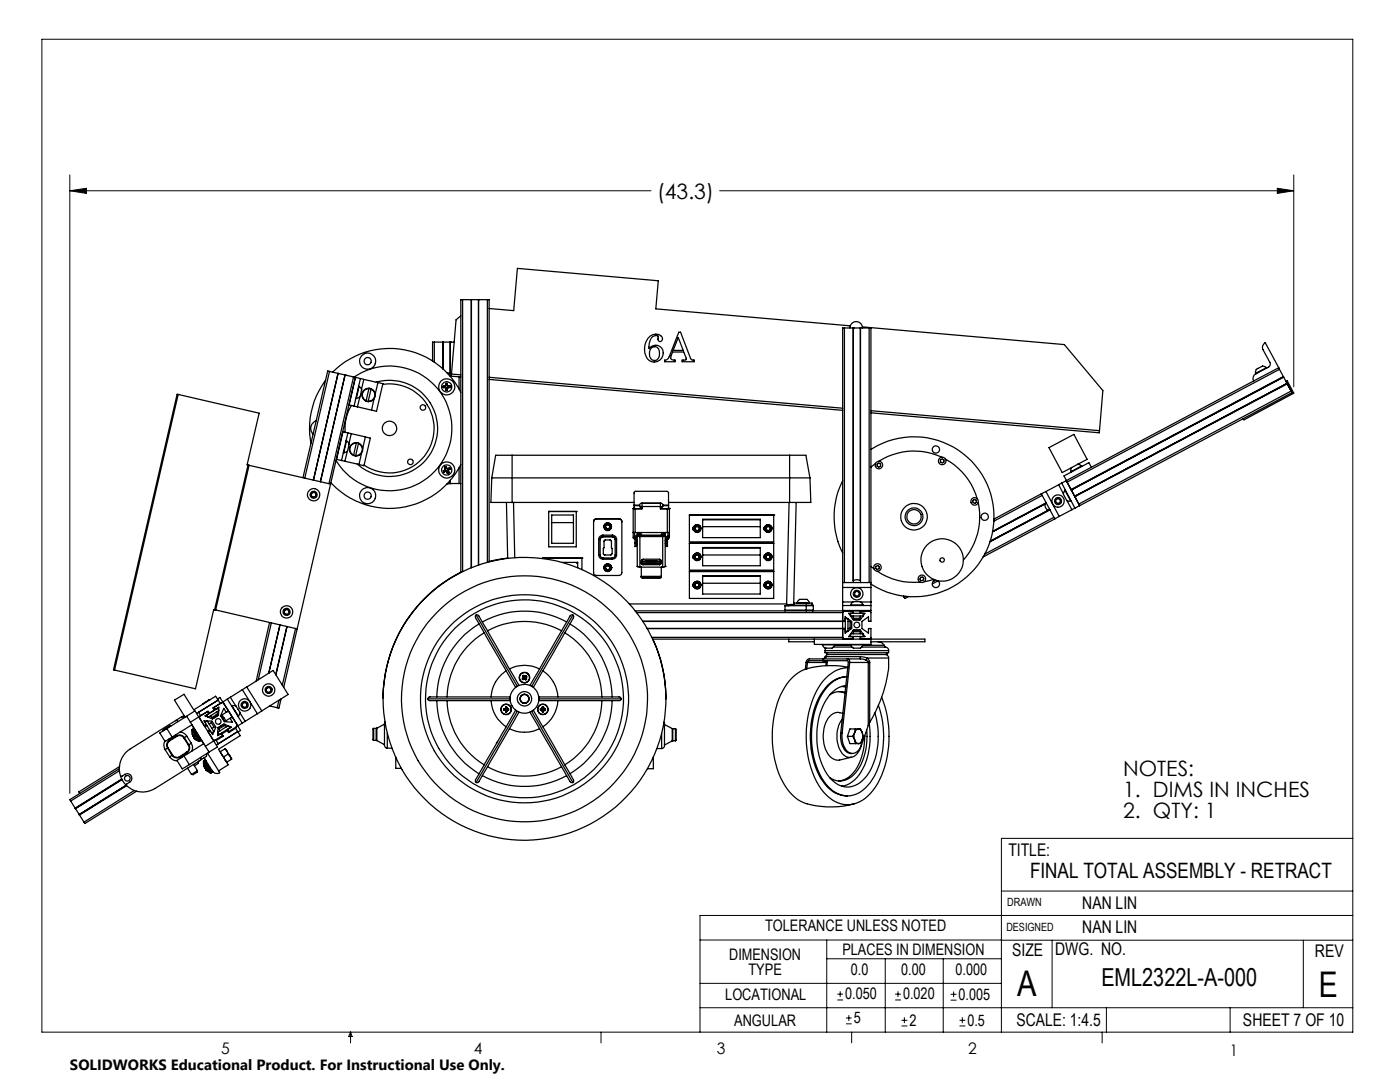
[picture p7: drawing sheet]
<svg xmlns="http://www.w3.org/2000/svg" width="279mm" height="216mm" viewBox="0 0 279 216" stroke-linecap="round" stroke-linejoin="round" font-family="sans-serif">
<g fill="none" stroke="#000" stroke-width=".2">
<path d="M8.4 7.8h261.6v198.2h-261.6zM13.9 38.1l3.4-.5v1zM13.9 34.9v123.4M13.9 38.1h116M143.6 38.1h114.6M254.9 37.6l3.3 .5-3.3 .5zM258.2 34.9v42.3M199.8 177.8h70.2M270 167.3h-70.2v38.7M139.7 187.6h60.2M139.7 196.2h60.1M165 187.6v18.4"/>
<path d="M165 191.3h34.8M167.1 199.5h1.1M167.1 198.4h1.1M167.7 197.8v1.1M176.7 191.3v14.7M178.6 199.5h1.2M178.6 198.4h1.2M179.2 197.8v1.1M188.2 191.3v14.7M189.7 199.6h1.2M189.7 198.4h1.2M190.3 197.8v1.2"/>
<path d="M199.8 187.6h70.2M210 187.6v13.5M260.1 187.6v13.5M270 182.7h-130.3v23.3M70 206v2.1M70 206l.3 .8h-.7zM119.9 206v2.1M139.7 201.1h130.3M168.8 204.3h1.2M168.8 203.1h1.2M169.4 202.6v1.1M170 206v2.1"/>
<path d="M179.9 204.7h1.2M179.9 203.6h1.2M180.5 203v1.2M191.5 204.7h1.2M191.5 203.6h1.2M192.1 203v1.2M220 206v2.1M220.8 201.1v4.9M245.5 201.1v4.9"/>
</g>
<path d="M254.9 37.6l3.3 .5-3.3 .5zM13.9 38.1l3.4-.5v1z" fill="#000"/>
<g fill="none" stroke="#000" stroke-width=".25">
<path d="M92.3 59.8h-.3v54.4M92.3 59.8h5M92.3 59.8v54.3M94.1 59.8v53.5M95.5 59.8h.1M95.5 59.8v52.9M97.3 59.8h.3v52.3M97.3 59.8v52.4M35.6 78.7l-12.7 55M35.6 78.7h-.3l-12.7 55h.3M35.6 78.7l16.1 3.7-2.4 10.3 .2 .1M64.9 75.9a16.3 16.3 0 0 0-2.8 12.6"/>
<path d="M65.8 74.1l-.4-.1-4.9 21.3M65.8 74.1l1.7 .4M65.8 74.1l-5 21.3M66.4 74.3a15.9 15.9 0 0 1 25.6 4M67.5 74.5l-5 21.3 5-21.3M67.5 74.5h.1M67.5 74.5l1.4 .3M68.9 74.8h.1M68.9 74.8l-4.9 21.3M68.9 74.8l1.7 .4M68.9 74.8l-5 21.3M70.6 75.2l.3 .1"/>
<path d="M70.6 75.2l-4.9 21.3M70.7 75.2a12.5 12.5 0 0 1 17.4 3.4 12.5 12.5 0 0 1-3.7 17.4 12.5 12.5 0 0 1-17.3-4.1M70.9 75.3l-4.9 21.3M70.9 75.3h.1M70.9 75.3l1 .2M70.9 75.3l-1.2 5.5M71 79.5h.1M71.6 77.1h.1M71.6 77.1l.4 .3a.79 .79 0 0 1 0 1.1 1.03 1.03 0 0 1-.9 1M71.6 77.1l-.5 2.4M71.8 79.2l-.5 2M71.9 75.5l.7 .2"/>
<path d="M71.9 75.5l-1.2 5.5M72.6 75.7l2.8 .6M72.6 75.7l-.5 2M73.1 79.9v.1M73.6 77.6a1.23 1.23 0 0 0-1.3 .9 1.23 1.23 0 0 0 .8 1.4M73.6 77.6l-.5 2.3M73.7 77.5a1.34 1.34 0 0 0-1.4 1 1.34 1.34 0 0 0 .8 1.5M73.7 77.5l-.1 .1M73.7 77.5l.3 .1M74 77.6a1.25 1.25 0 0 1 .8 1.5 1.25 1.25 0 0 1-1.3 .9M74 77.6l-.5 2.4M74 77.6a1.33 1.33 0 0 1 .9 1.5 1.33 1.33 0 0 1-1.4 1.1"/>
<path d="M74 77.6h.1M74.6 79.6l-.4 2.2M75.1 76.3a9.6 9.6 0 0 1 12 11.4 9.6 9.6 0 0 1-15.8 4.9M75.4 76.3l1 .3-1.3 5.5-.9-.3M75.4 76.3l-.5 2.3M76.4 76.7a8.9 8.9 0 0 1 10 10.8 8.9 8.9 0 0 1-13.7 5.3M86.7 68.3h-.4v3.7M86.7 68.3h3.9M86.7 68.3v4M88.4 68.3v5.3M88.8 77h-.3v.3h.3M88.8 77.1h-.3v.2h.3"/>
<path d="M88.8 77.3l.2 .1M88.8 77v.1M88.8 77.3h.1M88.8 77.3l.1 .1M88.9 77h-.1M88.9 77h.1M88.9 77.4l.1 .2M89 77l-.2 .1M89 77.4h-.1M89 77.4v.2M89 77.6v.3h.3v-.3M89 76.5h.3"/>
<path d="M89 76.5v.3M89 77.6h.1M89 76.8h.1M89 76.6v.2M89 76.8l-.1 .2M89 77.6v.3l.3-.1v-.2M89 76.8v.2M89.2 74.4l.7 .2M89.3 77.6h.1M89.3 76.8h.1M89.3 76.8v.2M89.3 76.5v.3"/>
<path d="M89.3 76.6v.2M89.3 76.8l.1 .2M89.3 77l.2 .1M89.3 77.4v.2M89.3 77.4h.1M89.4 77h-.1M89.4 77h.2M89.4 77.4l-.1 .2M89.5 77.3h.1M89.5 77.3l-.2 .1M89.5 77.3h.3M89.6 77l-.1 .1"/>
<path d="M89.6 77h.2M89.6 77.3h.2M89.6 77.3l-.2 .1M89.8 77h.1M89.8 77v.3M89.8 77.3h.1M89.8 77l-.3 .1M89.9 68.3h.1M89.9 68.3v6.8M90.1 74.6v.5l1.9 .1M90.1 74.6l1.9 .2M91.6 75.2v2.4"/>
<path d="M92 63l-1 .8-.9 10.8M97.6 75.7l70.6 6.2M97.6 61.6l4.9 .4 .8-8.4 28.1 2.4-.5 5.6 38.8 3.4M97.6 75.3l70.6 6.2M129.3 67.5a1.77 1.77 0 0 1 2.9-.2 .6 .6 0 0 1-.4 .9 .67 .67 0 0 1-.4-1 .97 .97 0 0 0-1.6 .6l-.2 .7-.1 1.1a1.6 1.6 0 0 1 2.5-.2 1.6 1.6 0 0 1-.3 2.4 1.86 1.86 0 0 1-1.9 .3 1.86 1.86 0 0 1-1.1-1.7 3.7 3.7 0 0 1 .6-2.9zM130 69.4a1.02 1.02 0 0 1 1.2 0 1.02 1.02 0 0 1 .4 1.2 1.06 1.06 0 0 1-1 1.3 1.06 1.06 0 0 1-1-1.4v-.4zM135.4 67.3l.9 2.6h-2zM135.5 66.3h.3l2 5.2a.55 .55 0 0 0 .7 .4v.3h-2.4v-.3l.8-.1 .1-.2-.5-1.4h-2.3l-.3 1.4 .2 .2 .6 .1v.3h-2.1v-.3a.96 .96 0 0 0 1-.7zM168.5 65.4h-.3v50.8M168.5 65.4h5M168.5 65.4v50.8M169.6 65.4a1.25 1.25 0 0 1 1.3-1.2 1.25 1.25 0 0 1 1.2 1.2"/>
<path d="M170.3 65.4h.1M170.3 65.4v50.8M171.7 65.4v50.5l-.7-.2-.7 .2M171.7 65.4v50.8M172.1 65.2l40.3 3.6 7.7 9.1-.7 8M173.5 65.4h.3v50.8M173.5 65.4v50.8M250.2 76l-32.4 17.2M250.6 74.5v.1M250.6 74.6a1.05 1.05 0 0 0-.4 1.4M252.5 68.4a1.02 1.02 0 0 0-.4 1.4l1.3 2.5a.73 .73 0 0 1-.3 1l-2.5 1.3M252.5 68.4h.1"/>
<path d="M252.5 68.4l2.7 5M252.7 73.4l-.1-.2a1.55 1.55 0 0 0-2 .7v.6M252.7 73.4l-2.1 1.1M252.7 73.4h.1M255.2 73.4l.1 .3M255.2 73.4l-5 2.6M255.3 73.7l-42.3 22.5M255.3 73.7l.8 1.4M256.1 75.1l.1 .1M256.1 75.1l-42.4 22.6M256.2 75.2l-42.4 22.6M256.2 75.2l.4 .9"/>
<path d="M256.6 76.1l.3-.1 1.3 2.5-10 5.3-.1-.3M256.6 76.1l1.2 2.3-42.3 22.5M256.9 76.5l-42.4 22.5M49.5 92.8l.2 .1M49.5 92.8l-6.7 28.9M49.7 92.9l-6.7 28.8M49.7 92.9l16.3 3.7M62.2 98.4l.5-.2 .4 .4-.1 .5-.5 .1-.4-.3zM63.1 84a1.62 1.62 0 0 0-.6 2.6M66 96.6l-6.7 28.9M67.1 91.7h.1M67.2 91.7l1 .2"/>
<path d="M68.2 91.9l.6 .1M68.4 86.1h.1M68.4 86.1l1 .3M68.4 86.1l-1.2 5.6M68.5 90.3h.1M68.8 92l2.8 .7M69.1 87.9h.1M69.1 87.9l.2 .2a.87 .87 0 0 1 .2 1.2 .96 .96 0 0 1-.9 1M69.1 87.9l-.5 2.4M69.3 90l-.5 2M69.4 86.4l.7 .1M69.4 86.4l-1.2 5.5"/>
<path d="M69.6 80.8h.1M69.7 80.8l1 .2M70.1 86.5l2.8 .7M70.1 86.5l-.5 2M70.1 80.9a9.3 9.3 0 0 0-1.2 5.4M70.6 90.9l.4 .1M70.6 90.8v.1M70.7 81l.6 .2M71 90.9v.1M71.1 88.4a1.24 1.24 0 0 0-1.3 1 1.24 1.24 0 0 0 .8 1.4M71.1 88.4l-.5 2.4M71.2 88.3a1.32 1.32 0 0 0-1.4 1 1.32 1.32 0 0 0 .8 1.6"/>
<path d="M71.2 88.3l-.1 .1M71.2 88.3l.3 .1M71.3 81.2l2.9 .6M71.5 88.5a1.25 1.25 0 0 1 .8 1.4 1.25 1.25 0 0 1-1.3 1M71.5 88.5l-.5 2.4M71.5 88.4a1.33 1.33 0 0 1 .9 1.5 1.33 1.33 0 0 1-1.4 1.1M71.5 88.4v.1M72.1 90.4l-.5 2.3M72.9 87.2l1 .2-1.3 5.5-1-.2M72.9 87.2l-.5 2.3M73.1 80l.4 .2M73.5 80v.2"/>
<path d="M88.5 93.9l.1 .3M88.8 93.2h.1M88.8 93.8l-.3 .1M88.8 93.2l.1 .3M88.8 94.1h.2M88.8 94.1l-.2 .1M88.9 93.7h.1M88.9 93.5v.2M88.9 93.7l-.1 .1M88.9 93.5h.1M89 93.1l-.2 .1M89 93.1h.1"/>
<path d="M89 93.1l.1 .2M89 93.1l.1 .3M89 94.1l.2 .1M89.1 94l-.3 .1M89.1 93.4l.2 .2M89.1 94l-.1 .1M89.1 94l.1 .2M89.1 93.3v.1M89.1 93.3l.2 .2M89.2 94.2h.1M89.2 94.2l.1 .2M89.3 93.5v.1"/>
<path d="M89.3 93.5h.2M89.3 94.4h.1M89.4 93.9v.2M89.4 93.9h.1M89.4 94.1h.1M89.4 94.1l.1 .2M89.5 93.5l-.2 .1M89.5 93.5h.1M89.5 94.3l-.2 .1M89.5 94.3h.1M89.6 94.3l-.3 .1M89.6 93.7h.1"/>
<path d="M89.6 93.7l-.2 .2M89.7 93.4l.1 .2M89.7 93.4h.1M89.7 93.4l-.2 .1M89.7 96.5h1.9M89.8 93.6h.1M89.8 93.6l-.2 .1M89.9 96.5h.1M89.9 96.4l-.7 .2M89.9 95.8v.7M91.6 96.5h.4M91.6 93.3v3.2"/>
<path d="M92 92.7a16 16 0 0 1-26 3.6M98.1 95.4l-.1 4.9h4.2M98.1 95.4h63.5M102.2 90.8h-3.3l-.8 4.6M102.2 90.8v9.5M102.2 90.8h55.4M157.6 90.8h3.2l.8 4.6M157.6 90.8v9.5M161.6 95.4l.2 4.9h-4.2M168.2 95.9a16 16 0 0 0 0 14.4M173.8 89.7a16 16 0 0 1 24.6 13.4 16 16 0 0 1-24.6 13.5M173.8 82.4l45.6 4v-.5"/>
<path d="M173.8 82l45.6 3.9M174.7 92.5l-.9 .7M175 92.6l.4-.2 .3 .2 .1 .4-.4 .2-.4-.2zM187.7 91.8l.3-.2 .4 .2v.4l-.4 .2-.3-.2zM188 91.2a13.1 13.1 0 0 0-12.6 .8M188.7 91.6a13 13 0 0 1 6.3 7.9M194.4 99.7l.4 .1 .1 .4-.3 .2-.4-.1-.1-.4zM207.8 98.5l-9.4 5.1M207.8 98.5l2.7 5M208 98.8l-9.7 5.2M208.7 98.1l-.9 .4M208.7 98.1l2.7 4.9"/>
<path d="M210.7 99.7l.5-.2 .4 .2v.6l-.5 .2-.4-.3zM211.3 96.7l-2.6 1.4M211.3 96.7l.9 1.8M211.9 96.4l-.6 .3M211.9 96.4l2.6 5M212.5 97.8l-.1 .3a1.64 1.64 0 0 0 .7 1.8l.6 .1M212.5 97.8l1.2 2.2M212.6 97.8h-.1M212.8 95.9l-.9 .5M212.8 95.9l2.6 5M212.8 95.9l.2 .3M212.8 95.9h.1"/>
<path d="M212.9 99.9l1 1.8M213 96.2l.7 1.5M213.7 94.1v.1M213.7 97.7l.1 .1M213.8 100h-.1M213.8 97.8h.1M213.8 97.8l.7 1.2M213.9 93.3l-.2 .8M214.5 99v.1M214.5 99h.1M214.5 99.1l42.4-22.5 .8 1.4-42.4 22.6M214.5 99.1l.8 1.5"/>
<path d="M215.1 92.6l.8 .4M215.1 92.6l-1.2 .7M215.1 92.6l1.9-.9-2.7-5-5 2.6 2.7 5 1.9-1M215.9 93l-2.2 1.1M215.9 93v.1M217.8 93.2l-.5-.9-5 2.7 .5 .9M217.8 93.2l-5 2.7M92 114.2a28.2 28.2 0 0 0-15.6 25.1M101.1 100.3l.2 11.1M101.3 111.3l-3.7 .7M102.2 100.3h24.3M102.5 100.3l.2 11"/>
<path d="M108.3 111.4h.1M108.3 111.4h7.8M109.5 102.1h.1M109.5 102.1v7h5.5v-7M109.5 102.1h5.5M110.1 104.3v-1.5h4.3v1.5M110.1 104.3v4.1h4.3v-4.1M110.1 104.3h4.3M112.1 112.2h3.2M115 102.1h.1M115.3 112.2v1.1M115.3 112.2l-.2 .2"/>
<path d="M116.1 111.4h.1M116.1 111.4v2.3M119 103.5a.54 .54 0 0 0-.5 .6v10.2a.54 .54 0 0 0 .5 .5h4.5l.6-.3v-10.4l-.2-.4-.4-.2M119 103.5a.54 .54 0 0 0-.5 .6M119 103.5h4.5M119 103.5h.1M119.5 107.6h.3M119.5 110.7h.3M119.5 110.7a.84 .84 0 0 0 .8 .9M119.5 107.6v3.1M119.8 107.6v3.2l.1 .4 .4 .1M120.3 107.1l-.4 .2-.1 .4"/>
<path d="M120.3 107.1l-.4 .1-.1 .4M120.3 106.8v.3M120.3 106.8a.84 .84 0 0 0-.8 .8M120.3 111.3v.3M120.3 106.8h1.9M120.3 107.1h1.9M120.3 111.6h1.9M120.3 111.3h1.9M120.3 107.1h.1M120.5 113.3h.1M120.5 105.1a.76 .76 0 0 1 .8-.8 .76 .76 0 0 1 .7 .8M120.5 113.3a.76 .76 0 0 1 .8-.8 .76 .76 0 0 1 .7 .8"/>
<path d="M120.7 110.7l-.3-.2v-1l.1-.2v-1.4l.2-.2h1.1l.2 .2 .2 2.6-.3 .2M120.7 110.7h1.2M120.7 110.7h.1M120.9 104.9v.4M120.9 105.3l.4 .3M120.9 113.1v.4M120.9 113.5l.4 .3M120.9 113.5l.4 .2M121.3 104.7l-.4 .2M121.3 104.7l.4 .2M121.3 112.9l-.4 .2M121.3 112.9l.4 .2"/>
<path d="M121.3 105.6h.1M121.3 113.7v.1M121.7 104.9v.4M121.7 105.3l-.4 .3M121.7 113.1v.4M121.7 113.5l-.4 .3M121.7 113.5l-.4 .2M121.9 110.7h.1M122 113.3h.1M122.2 107.1l.5 .3 .1 .3M122.2 107.1l.5 .2 .1 .3M122.2 106.8a.84 .84 0 0 1 .8 .8"/>
<path d="M122.2 106.8v.3M122.2 111.3v.3M122.2 107.1h.1M122.8 107.6v3.3l-.3 .3-.3 .1M122.8 107.6h.2M122.8 110.7h.2M123 110.7a.84 .84 0 0 1-.8 .9M123 107.6v3.1M123.5 103.5l.4 .1 .2 .5M123.5 103.5h.1M126.4 101.5h.4M126.4 101.5h.1"/>
<path d="M126.4 106.2l.4 .1M126.4 101.5v5.9l.3 .2M126.4 101.5h.2M126.5 100.8v.1M126.5 100.8v-2.6l.3-.2h6.3l.3 .3v2.5M126.5 100.8h1.1M126.5 100.9h1.1M126.5 100.9v.6M126.6 101.5h.1M126.6 101.5h1.5M126.6 106.3l.1 1M126.6 107h.1"/>
<path d="M126.7 107.3h.1M126.7 107v.3M126.7 107h.1M126.7 107.3l.3 .3M126.7 107.6h.1M126.7 107l.3 .2v1.1M126.7 108.3v.7h.3v-.7M126.7 108.3h.3M126.7 107.6v.7M126.8 101.5v4.8M126.8 106.3h6.4M127 107.9h.2"/>
<path d="M127 108.5h.2M127.2 106.9l.5 .2M127.2 113l.5 .2M127.2 113h.1M127.2 106.3v.3M127.2 106.6v6.4M127.2 106.8h.3M127.2 106.6h.3M127.5 106.6v.4h4.9l.1-.4M127.5 106.3v.3M127.5 106.8h.1M127.6 106.3v.7"/>
<path d="M127.6 100.8l.2 .3 .3 .1M127.6 100.9l.1 .2 .4 .2M127.6 100.8l.4-.4h3.9l.4 .4M127.6 100.8v.1M127.7 107.1h4.6M127.7 113.2h4.6M127.7 107.1v6.1M127.9 106.3v.7M127.9 106.8h4.1M128 113.2v2.1l.3 .1M128 112.3l.1 .2 .2 .1M128.1 101.2v.1"/>
<path d="M128.1 101.3h.1M128.1 101.2h.1M128.1 101.1v-.7h3.7v.7M128.1 112h3.7M128.1 112v.3l.9 .1 2.7-.1h.1v-.3M128.1 111.7v.3M128.1 101.1h3.7M128.1 101.1v.4h-1.3M128.1 106.8v.2M128.3 115.1l-.3-.1h4l-.4 .1M128.3 115.1v.3M128.3 115.1h3.3"/>
<path d="M128.3 115.4h3.3M128.3 112.7l-.3-.3v-.5l.3-.3h3.3l.3 .3v.6l-.3 .2M128.3 112.7h3.3M128.3 112.6v.1M128.3 112.6h3.3M128.8 112h2.4zM131.6 112.6v.1M131.6 115.1v.3M131.8 111.7v.3M131.8 101.1v.4h1.4M131.8 106.8v.2M131.8 101.3h.1"/>
<path d="M131.8 101.2h.1M131.9 101.2v.1M131.9 112.3l-.3 .3M132 113.2v1.4a.5 .5 0 0 1-.2 .8h-.2M132 106.3v.7M132.3 107.1v6.1M132.3 100.8l-.1 .3-.3 .1M132.3 100.9l-.1 .2-.3 .2M132.3 100.8h1.1M132.3 100.9h1.1M132.3 100.8v.1M132.3 106.3v.7"/>
<path d="M132.3 106.8h.2M132.5 106.3v.3M132.5 106.8h.3M132.5 106.6h.3M132.8 106.9l-.5 .2M132.8 113h.1M132.8 113l-.5 .2M132.8 106.3v.3M132.8 107.9h.1M132.8 108.5h.1M132.8 106.6v6.4M132.9 108.3v.7h.3v-.7"/>
<path d="M132.9 108.3h.3M133.2 101.5v4.8M133.2 107.6h.1M133.2 107.3l-.3 .3M133.2 107l-.3 .2v1.1M133.2 107.3h.1M133.2 107v.3M133.2 107.6v.7M133.2 107h.1M133.3 101.5h-1.5M133.3 101.5h.1M133.3 106.3l-.1 1"/>
<path d="M133.3 107h-.1M133.3 101.5h.3M133.4 100.8v.1M133.4 100.3h24.2M133.4 100.9v.6M133.6 101.5h.1M133.6 101.5h-.4M133.6 106.2l-.4 .1M133.6 101.5v5.7l-.1 .3-.3 .1M137.6 102.8h.1M137.6 102.8h16.8M137.6 102.8v5.3h16.8v-5.3"/>
<path d="M137.6 108.4h16.8v5.4h-16.8zM137.6 114h16.8v5.4h-16.8zM137.6 108.4h16.8M137.6 114.1h16.8M138.3 105.4h.1M138.3 105.4l.1 .4M138.3 116.7h.1M138.3 116.7l.1 .4M138.3 111.1h.1M138.3 111.1l.1 .3M138.4 111.1a.78 .78 0 0 1 .7-.8 .78 .78 0 0 1 .8 .8M138.4 105.5a.78 .78 0 0 1 .7-.8 .78 .78 0 0 1 .8 .8"/>
<path d="M138.4 116.7a.78 .78 0 0 1 .7-.7 .78 .78 0 0 1 .8 .7M138.4 111.1h.1M138.4 116.7v.1M138.5 105.1l-.2 .3M138.5 116.3l-.2 .4M138.5 110.7l-.2 .4M138.7 110.9v.5M138.7 111.4l.4 .2M138.7 105.3v.4M138.7 105.7l.4 .2M138.7 116.5v.5M138.7 117l.4 .2"/>
<path d="M138.7 111.3l.4 .2M139.1 110.7l-.4 .2M139.1 110.7l.4 .2M139.1 105l.4 .3M139.1 105l-.4 .3M139.1 105.9h.1M139.1 116.3l-.4 .2M139.1 116.3l.4 .2M139.1 111.5v.1M139.1 117.2h.1M139.5 110.9v.5M139.5 111.4l-.4 .2"/>
<path d="M139.5 105.3v.4M139.5 105.7l-.4 .2M139.5 116.5v.5M139.5 117l-.4 .2M139.5 111.3l-.4 .2M139.9 111.1h.1M139.9 116.7v.1M140.2 105.1v2.2h11.5v-2.2M140.2 116.4v2.1h11.5v-2.1M140.2 110.7v2.2h11.5v-2.2M140.2 115h11.5M140.2 103.7h11.5"/>
<path d="M140.2 105.1v-1.5h11.5v1.5M140.2 110.7v-1.4h11.5v1.4M140.2 116.4v-1.5h11.5v1.5M140.2 105.1h11.5M140.2 110.7h11.5M140.2 116.4h11.5M140.2 109.4h11.5M152.4 105.4l.2 .4M152.4 105.4h.1M152.4 116.7l.2 .4M152.4 116.7h.1M152.4 111.1l.2 .3"/>
<path d="M152.4 111.1h.1M152.5 111.1a.76 .76 0 0 1 .8-.8 .76 .76 0 0 1 .8 .8M152.5 105.5a.76 .76 0 0 1 .8-.8 .76 .76 0 0 1 .8 .8M152.5 116.7a.76 .76 0 0 1 .8-.7 .76 .76 0 0 1 .8 .7M152.5 111.1h.1M152.5 116.7v.1M152.6 105.1l-.2 .3M152.6 116.3l-.2 .4M152.6 110.7l-.2 .4M152.9 110.9v.5M152.9 111.4l.4 .2M152.9 105.3v.4"/>
<path d="M152.9 105.7l.4 .2M152.9 116.5v.5M152.9 117l.4 .2M152.9 111.3l.4 .2M153.3 110.7l-.4 .2M153.3 110.7l.4 .2M153.3 105l.4 .3M153.3 105l-.4 .3M153.3 105.9h.1M153.3 116.3l-.4 .2M153.3 116.3l.4 .2M153.3 111.5v.1"/>
<path d="M153.3 117.2h.1M153.7 110.9v.5M153.7 111.4l-.4 .2M153.7 105.3v.4M153.7 105.7l-.4 .2M153.7 116.5v.5M153.7 117l-.4 .2M153.7 111.3l-.4 .2M154.1 111.1h.1M154.1 116.7v.1M154.4 102.8h.1M157.5 100.3l-.5 20.2"/>
<path d="M158.9 100.3l-.5 20.3M168.2 116.2v1M168.2 117.2v2.9M168.2 116.2h5.6M168.2 117.2h5.6M170.6 118.2l.4-.2 .4 .2v.5l-.4 .3-.4-.3zM173.8 113l.6 .5M173.8 116.2v1M173.8 117.2v2.9M174.8 113l.4-.1 .3 .2-.1 .4-.4 .1-.2-.2zM175.1 114a13.2 13.2 0 0 0 8.6 2.2M180.3 118.9l.1 .2"/>
<path d="M180.7 119l-.3 .1M181.3 119l-.7 .4-.2-.3M183.8 115.2l.3-.1 .3 .4-.2 .3-.4 .1-.2-.4zM186.3 115.6l-1.8 .5M186.6 115.8l-.3 .2M187.2 115.9l-1.1 .6M195.2 100.3a13 13 0 0 1-2.9 11.5M208.5 100.6v.1a1.16 1.16 0 0 0 .7 1.1M208.8 100.3l-10.7 5.7M208.8 100.4l-10.7 5.7M209.5 101.7l-11.9 6.3M209.5 101.7l-11.9 6.4"/>
<path d="M210.3 103.2l-13.8 7.4M210.5 103.5l-14.3 7.6M211.4 103l-.9 .5M213.9 101.7l-2.5 1.3M214.5 101.4l-.6 .3M215.3 100.6l.2 .3M215.4 100.9l-.9 .5M215.4 100.9h.1M41.8 139.7l-1.3 .8M42.8 121.7h.2M42.8 121.7l-.1-.1-3.7 15.8-16.1-3.7M43 121.7l16.3 3.8"/>
<path d="M43.4 139.5l.5-.3 .5 .9M43.5 139.7l-.5-.8-4.3 2.7-2-3.1-1.9 1.2 2.1 3.4M43.5 139.7l-4.3 2.7M43.5 139.7l.5 .7-1.5 .9 .3 .4-1.1 .7M45.4 139.5l-.9 .6M45.4 139.5l2.9 4.8M46 139.1l-.6 .4M46 139.1l1.1 1.8M48.4 137.6l3 4.8M48.4 137.6l-2.4 1.5M49.2 137.1l-.8 .5M49.2 137.1l5.3-3.3 3 4.8-5.3 3.3"/>
<path d="M49.2 137.1l3 4.8M53.2 137.3l.5-.1 .4 .3-.1 .5-.5 .2-.4-.4zM53.7 134.3l2.2-9.6-2.3 9.6M53.8 124.2l-2.7 11.7M54.2 124.3l-2.7 11.3M55.7 139.7l-.4 1.5M56.1 139.5l-.4 1.8-.4-.1M56.8 121.7l.5-.1 .4 .4-.1 .4-.5 .2-.4-.4zM57.3 125l-2.3 9.6M57.3 125l-2.2 9.7M59 125.4l-2.7 11.3M59.3 125.5l-2.7 11.7"/>
<path d="M85.4 139.5l.2 .3h.2h16M85.4 139.5h16.4M87.2 139.8a17.7 17.7 0 0 0 8.4 14.6M89.2 139.8a15.5 15.5 0 0 0 7.4 12.8M95 122.7h.4l.2 .2 8 13.9M95 122.7l-.1 .1v.5l8 13.9M95 122.7l8.2 14.2M95.6 124.5a17.4 17.4 0 0 0-8.4 14.6M96.3 124.1a17.5 17.5 0 0 1 16.8 0M96.6 126.3a15.5 15.5 0 0 0-7.4 12.8M97.3 125.9a15.5 15.5 0 0 1 14.8 0M98 139.8a6.7 6.7 0 0 0 3 5.2"/>
<path d="M101 133.8a6.7 6.7 0 0 0-3 5.3M101.7 133.5a6.4 6.4 0 0 1 6 0M101.8 139.1h-16h-.2l-.2 .4M104.2 135.5l.2 .1M104.3 134.9l.1 .2M104.3 134.9l.1 .1M104.4 135.3l-.2 .2M104.4 135.3h.1M104.4 134.8l.2 .1M104.4 134.8l-.1 .1M104.4 135.1h.1M104.4 135.1l.1 .1"/>
<path d="M104.4 135.4h.1M104.4 135h.1M104.4 135.4l-.2 .1M104.4 134.8l.1 .1M104.5 135.2h.1M104.5 135.2l-.1 .1M104.5 135.3h.1M104.5 135h.1M104.5 135.2v.1M104.5 135l-.1 .1M104.5 135v.2M104.5 135.3l-.1 .1"/>
<path d="M104.5 135.4l-.1 .2M104.5 135.4h.1M104.5 134.9l-.1 .1M104.5 135.4l.1 .1M104.5 134.9v.1M104.6 135.5l-.2 .1M104.6 135.5h.1M104.6 135h.1M104.6 134.9l.1 .1M104.6 134.9l-.1 .1M104.6 134.9v.1M104.7 135h.1"/>
<path d="M104.7 135.4l-.1 .1M104.7 135.4h.1M104.7 135.4l.1 .1M104.7 135.4h-.2M104.8 134.9l-.1 .1M104.8 135.5h.1M104.8 135.5l.1 .1M104.8 134.9v.1M104.8 135.4h.1M104.8 135.4v.1M104.8 135h-.1M104.8 135.2h.1"/>
<path d="M104.8 135h.1M104.8 135.2l.1 .2M104.9 135.2v.1M104.9 135.4h.1M104.9 135.1h.1M104.9 135.4l-.1 .1M104.9 135.3h.1M104.9 135.3v.1M104.9 135.1l-.1 .1M104.9 135.4l.2 .1M105 135.1l-.2 .1M105 135.1h.1"/>
<path d="M105 134.8l.1 .2M105 134.8l-.2 .1M105 135.3l.1 .2M105 135.3l-.1 .1M105 134.8l-.2 .2M105.1 135l-.1 .1M105.1 135.5l-.2 .1M105.1 135h-.2M107.5 139.1h16l.4 .1 .1 .3M107.6 139.5h16.4M108.3 133.8a6.7 6.7 0 0 1 3 5.3M111.3 139.8a6.7 6.7 0 0 1-3 5.2"/>
<path d="M112.7 126.3a15.5 15.5 0 0 1 7.4 12.8M113.7 124.5a17.4 17.4 0 0 1 8.5 14.6M114.3 122.7l.2 .4-.1 .2-8 13.9M114.3 122.7h-.3l-.2 .2-8 13.9M114.3 122.7l-8.2 14.2M120.1 139.8a15.5 15.5 0 0 1-7.4 12.8M122.2 139.8a17.5 17.5 0 0 1-8.5 14.6M124 139.5l-.1 .2-.4 .1h-16M125.6 120.5h31.4M126.8 121.9h34.1M127 122.2h41.2M128.3 124h40.4"/>
<path d="M129.2 125.4h39.5M130.1 127.2h38.1M156.7 120.8v.1M156.7 121.7v.2M156.7 120.8l4.2 .1M156.7 121.7h4.2M156.7 120.9v.8M157 120.5l.3 .3M157.3 120.8h.1M157.4 127.5v.6h5.1M157.8 120.6h.6M157.8 120.6l-.5 .2"/>
<path d="M157.8 120.6l.1 .2M157.9 120.8h-.6M157.9 120.8h3M158.4 120.6l.1 .2M158.5 120.8v-.5h3.6v.5M159.1 120.3l.1-.2a1.54 1.54 0 0 1 2.1-.3l.2 .5M159.1 120.3h2.4M159.1 120.3h.1M160.9 121.9h1.3M160.9 121.7v.2M160.9 121.7h1.4M160.9 120.8v.1"/>
<path d="M160.9 120.9h1.4M160.9 120.8h1.4v.1M160.9 120.9v.8M161 133.5a8.1 8.1 0 0 0-4.8 4.4 20.6 20.6 0 0 0 .4 18.8 8 8 0 0 0 4.4 3.7M161.1 132.2l-.1 1.3a17.5 17.5 0 0 1 8.2-.4M161.1 132.2l.3-.4h7.8l.1 .1-1.5 14.4M161.1 132.2h3.8M161.5 120.3h.1M162.3 121.7l-.1 .2M162.3 120.9v.8M162.5 127.5v1.1h11.3v-1.1M164.1 128.7l.2 .3a.72 .72 0 0 0 .9 .3 .97 .97 0 0 0 1.4-.6"/>
<path d="M164.1 128.7h2.5M164.1 128.6v.1M164.1 131.8l.5 .1M164.6 131.9l.3 .3M164.6 129.8v.4h12.7v-.4M164.6 129.8h12.7M164.7 131.2h.1M164.8 131h6.9M164.8 131l-.1 .2M164.8 131.8l-.2 .1M164.9 129.3l-.3 .5M164.9 132.2h.2"/>
<path d="M164.9 132.2v.6M165 130.2v.4h12v-.4M165.1 131.8v.4M165.1 132.2v.6M165.3 130.6a1.21 1.21 0 0 0-.9 .8h-.3h.3l.4-.4M166.3 129.1h3.7M166.5 128.8h3.3M166.6 128.6v.1M167.4 138l1.3 .3M168 137l.8 .1M168.2 120.8v1M168.2 120.1v.7"/>
<path d="M168.2 121.8v.4M168.2 127.2v.3M168.2 125.4h.1M168.2 127.2l.3 .3M168.2 122.2v5M168.2 120.8h5.6M168.2 121.8h5.6M168.2 120.1h2M168.5 121.9l-.2 .1-.1 .2M168.6 124l.1-.1v-.8l1.3 .9v1.4l-1.3 .9-.1-.9M168.7 138.1l-.7-.1a3.5 3.5 0 0 0-2.4 .6M168.8 136.8a6 6 0 0 0-4.5 3.9 14.7 14.7 0 0 0 1.2 14.3 4.3 4.3 0 0 0 7.1 .3 14 14 0 0 0 2.3-11.9l-.3-1.1"/>
<path d="M169.1 131.5a.53 .53 0 0 1 .5 .7M169.2 133.2a7.6 7.6 0 0 0-6.3 4.7 20.4 20.4 0 0 0 .9 19.5 6.4 6.4 0 0 0 6.5 3 8.7 8.7 0 0 0 5.7-5.7 21.6 21.6 0 0 0 0-15.6M169.2 123.4h-.5v2.5h.5v-2.4M169.2 125.4h.5M169.2 124h.5M169.6 132.2h3.7M169.6 132.2l-1.5 14.1M169.7 124v1.4M169.7 124l.2 .1v1.1l-.2 .2M169.8 120.7l.1-.2a1.54 1.54 0 0 1 2-.2l.3 .4M169.8 128.7l.2 .3a.72 .72 0 0 0 .9 .3 .97 .97 0 0 0 1.3-.6M169.8 127h2.5"/>
<path d="M169.8 126.5h2.4M169.8 120.7h2.4M169.8 128.7h2.4M169.8 120.7v.1M169.8 126.5v.5M169.8 128.6v.1M170.2 121.9l.1 .1M170.2 127l.1 .1M170.3 123.4h1.4M170.3 123.4l.2 .2h1.1l.1-.2M170.3 121.9v.5M170.3 122.9v.5"/>
<path d="M170.3 125.9v.6M170.3 127v.5M170.3 125.9h.1M170.3 127h-.9l.9-1.3h1.4l.9 1.3h-.9M170.4 125.7l-.1 .2M170.5 125.8h1.1l.1 .2h-1.4zM171.6 125.7l.1 .2M171.6 125.9h.1M171.7 131l1.4 .3M171.7 131v.5M171.7 121.9v.5M171.7 122.9v.5"/>
<path d="M171.7 125.9v.6M171.7 127v.5M171.7 131.5h-10.3l-.4 .3-.3 1.7M171.7 131.5l1.2 .2M171.8 120.1h2M171.8 121.9l-.1 .4 .9 .1-.9 1.3h-1.4l-.9-1.3 .9-.1M171.8 127l-.1 .5M171.9 129.1h4.7M172.2 128.8h4.3M172.2 122.9h-2.4v-.5h2.5v.5M172.2 120.7v.1M172.2 128.6v.1"/>
<path d="M172.3 126.5v.5M172.9 131.7l.4 .5M173.1 131.3l-.2 .4M173.1 131.3l.4 .6 .1 .3M173.1 131.3h4.2M173.3 132.2h.3M173.3 132.2v12.5M173.5 121.9h.2l.1 .3v1.8h-.4l-.1-.9-1.3 .9v1.4l1.3 .9v-.8l.5-.1v1.8l-.3 .3M173.6 132.2v11.9M173.8 128.1h10.8v-.6h-54.3a27.2 27.2 0 0 1 2.6 12M173.8 120.8v1M173.8 120.1v.7"/>
<path d="M173.8 121.8l-11.6 .1M175.2 128.1a1.39 1.39 0 0 1 1.3 .7M176.5 128.8l.1 .3M176.6 129.1a.67 .67 0 0 1 .7 .7M176.6 130.6a.72 .72 0 0 1 .7 .7M177.3 131.3v2a27.1 27.1 0 0 1-3.7 10.8M14.1 159.8l.9 1.5M23.8 153.4l-9.9 6.2 .2 .2M23.8 153l-8.1 5 .2 .3M23.8 153.8l-9.7 6M24.1 154.8l.2 .1a1.21 1.21 0 0 1 1.9-.1 .92 .92 0 0 1-.3 1.3l-.6 .3-.1 .3M24.1 154.8l.3 .8 .8 1.1"/>
<path d="M24.3 155.4l-9.3 5.9M25.2 156.7l-9.4 5.9M25.3 156.8l-9.4 5.8M26.8 157.7l-10 6.3M27.3 157.9l-10.4 6.4-.1-.3M32.6 145.8h.1M32.9 147.9l-.2 .7 .2 1M32.9 149.6l1 1.4M33.3 145.4l-1.4 .9 1 1.7 1.5-.9M33.3 145.4l1.1 1.7M33.4 149.3l-.5 .3M33.4 149.3l.9 1.4"/>
<path d="M33.5 149.2l-.1 .1M33.5 149.2l.9 1.4M33.7 147.5l.1 .2M33.8 147.7l.1 .1M33.8 147.7a1.14 1.14 0 0 0-.4 1.6M33.9 147.8a1 1 0 0 0-.4 1.4M33.9 151l.7 .7 .7 .1M33.9 147.4l.2 .2M34 144.9l-1.4 .9M34 144.9l-.1-.1-1.3 1M34 144.9h.1M34.3 150.7a1.17 1.17 0 0 0 1.6 .4"/>
<path d="M34.3 150.7l-.4 .3M34.4 147.1l3.9-2.5 1 1.7 1.3 2.1-3.9 2.4M34.4 150.6a1.05 1.05 0 0 0 1.4 .4M34.4 150.6l-.1 .1M34.9 146.8l.1 .2M35 143.8l-9 5.6a4.6 4.6 0 0 0-1.9 5.4M35 143.8h.3l.2 .2M35.1 146.6l.1 .2M35.2 146.8a1.14 1.14 0 0 1 1.6 .4M35.2 146.8l.1 .1M35.2 146.8l-1.4 .9M35.3 146.9a.97 .97 0 0 1 1.4 .3"/>
<path d="M35.3 146.9l-1.4 .9M35.8 151l.1 .1M35.9 151.1l.1 .2M35.9 146.1l.6 .1 .8 .7M36.2 150.9l.1 .2M36.7 147.2l.9 1.5M36.7 150.8l-1.4 .9 1.1 1.7 1.4-.8M36.7 142.8l-.4 .2M36.7 150.8l1.1 1.8M36.8 143.2l-.5-.2-1.3 .8M36.8 147.2h-.1M36.8 147.2l.9 1.4"/>
<path d="M37.1 150.4l.1 .2M37.2 142.9l.8 1.2M37.2 142.9l1.7-1 3.8 5.9M37.2 142.9l-3.9 2.5M37.3 150.1v.1M37.3 146.9l-.5 .3M37.3 150.1l-1.5 .9M37.3 146.9l.9 1.4M37.3 150.2l.2 .2M37.3 150.2l-1.4 .9M37.4 153.3l.8 1.2M37.6 148.7a1.06 1.06 0 0 1-.3 1.4"/>
<path d="M37.7 148.6l-.1 .1M37.7 148.6a1.14 1.14 0 0 1-.4 1.6M38 144.1l3 4.8M38.2 148.3l-.5 .3M38.2 148.3l.2 .6-.1 1M38.3 145.7l.2 1.1M38.3 145.7l1.4 2.2M38.4 145.6l-.1 .1M38.4 145.6l1.4 2.3M38.5 146.8h.1M38.5 146.8v.1M38.5 146.8l.1-.1 .1 .2"/>
<path d="M38.5 146.9h.1M38.6 145.5h.2M38.6 146.9v.1M38.6 145.5l1.4 2.3M38.6 145.5l-.2 .1M38.6 146.8h-.1M38.6 147h.1M38.6 152.5l.8 1.3M38.6 146.8l-.1 .1M38.6 146.9h.1M38.7 147.1v.1M38.7 147.1h.1"/>
<path d="M38.7 146.9v.2M38.7 147.2h.1M38.7 146.9l-.1 .1M38.7 147.2l.1 .1M38.8 147.2v.1M38.8 147.3h.1M38.8 147.3l.1 .1M38.8 147.3l.3 .3-.2-.2M38.9 147.4h.1M39 147.5l.7 .4M39.3 154.1l-.8 .5-.3-.1M39.3 154.1h.1"/>
<path d="M39.4 153.8l-1.2 .7M39.4 153.8l-.1 .3M39.7 147.9h.1M39.7 151.9a.91 .91 0 0 1-.9 .9M40 151.7l-9.1 5.6a4.7 4.7 0 0 1-5.7-.6M40 142.9l-.2 .3 1 1.7 .3-.4M40 142.9l-2 1.2M40 151.2l.1 .3-.1 .2M40 147.8l-.2 .1M40.1 147.5l-.1 .3M40.6 152v.6M40.6 152l1.4 2.2"/>
<path d="M40.6 152.6h.1M40.6 152.6l.1 .4M40.7 151.8l-.1 .2M40.7 151.8l1.5 2.4M40.7 143.8l1.6 .1 .8 1.2-.7 1.5zM40.7 151.2l1.7 2.7M40.7 153l.1 .1M40.7 153h.1M40.8 153.1h.1M40.9 153.1v.1M40.9 153.1l.2 .2-.1 .1M40.9 153.1h.1"/>
<path d="M40.9 151.7l.2 .1M40.9 153.2h.1M40.9 151.7l1.4 2.4M40.9 151.7l-.2 .1M40.9 144.1l.4-.2 1.1 1.6 .3 .5-.5 .3M41 153.2h-.1M41 148.9l.7 1.2M41 153.4l.1 .1M41 153.4h.1M41.1 153.5l.1 .1M41.1 153.5h.1M41.1 153.5v.1"/>
<path d="M41.1 153.6l.1 .1M41.1 153.6h.1M41.2 153.7h.1M41.2 153.7l.2 .2M41.2 153.6l.2 .3M41.2 153.6v.1M41.3 144.7l-.4 .3M41.3 150.4l-.1 .5-1.2 .8M41.4 153.9l.6 .3M41.4 153.9h.1M41.4 150.3l2.5 3.9a1.05 1.05 0 0 1-1.5-.3M41.5 142h.1"/>
<path d="M41.5 142l-1.5 .8-.4-.7M41.5 142l-1.5 .9M41.5 142l.2 .3M41.7 150.1l-3.9 2.5M41.7 142.3v.1M41.7 144.5l.5-.3 .2 .3 .3 .6-.4 .2M41.8 145.6l-.3 .3M41.9 145.9h.1M41.9 145.9l-.3 .1M41.9 145.8v.1M42 142.8l.3 .4M42.2 154.2h-.2"/>
<path d="M42.3 154.1l-.1 .1M42.4 153.8l-.1 .3M42.5 147.5l.2 .2h.3M42.7 147.8l.7 1.2-1.7 1.1M42.7 141.2l.2 .4M42.7 147.8l-1.7 1.1M42.7 141.2l.3 .4 .7-.5-.1 1.6-1.2 .8-1.5-.7 .8-.5M42.7 141.2l-.2 .1M43 147.7l-.3 .1M43.2 142.1l.3 .4M43.5 142.5l-1.2 .7M43.5 142.5v.3l-.4 .2-.6 .3-.2-.1"/>
<path d="M43.7 141.7l-.3-.4-2.1 1.4 .3 .4 2-1.3M43.7 145.5l.2 .3M44 150l.3 .7 .4 .3M44 150h-.1M44.2 140.3l.2-.1 .2 .2M44.2 140.3l-1.5 .9M44.2 146.3l.1 .1M44.3 146.4l.3 .5-1.5 .8 .5 .7M44.3 142.7l-.1 .2 .5 1 .4-.1M44.3 142.7l.8 1.1M44.4 146.8l-1.4 .9M44.4 140.1l-.2 .2"/>
<path d="M44.4 146.7v.1M44.4 140.1l.2 .3M44.4 140.1h.1M44.5 140.1l3 4.7M44.6 140.4l.9 1.4M44.7 151l.2 .6 .4 .4M44.9 149.4l.4 .5M44.9 149.4h.1l.3 .5M44.9 144.7l-.3-.1-.7 .4-.2 .1v.4M44.9 144.7l-1.2 .8M44.9 144.7l.2 .4M44.9 149.4l-.9 .6"/>
<path d="M45.3 149.9l.2 .6M45.3 149.9l.6 1M45.3 152l-.1 .1M45.4 145.6l.2 .4M45.5 141.8l-.4 .3-.4-.7-.7 1.4 .8 1.2 1.6 .1-.5-.7 .5-.2M45.5 150.5l.4 .4M45.5 150.5l-.8 .5M45.5 141.8l.9 1.4M45.5 144.8l-2 1.3M45.6 144.8l.3 .4-1.9 1.2-.3 .2-.3-.5M45.6 141.9l-1.3 .8M45.6 146l-.2-.5 .8-.4-1.5-.6-1.2 .7-.1 1.6 .7-.4 .3 .4"/>
<path d="M45.6 146h-.1M45.9 150.9l.3 .6M45.9 150.9l.3 .5v.1M46.2 151.5l-.9 .5M46.3 140.8h.4a.79 .79 0 0 1 .8 .7 .99 .99 0 0 1 .1 1.4M46.3 140.8l1.3 2.1M46.3 140.8l-.1 .1M46.3 143.1l-1.2 .7M46.4 143.2l1 1.7M47.2 145l-1.6 1M47.3 144.6l-.1 .4M47.4 146l.5 .8-4.3 2.7 1.9 3.1-1.9 1.2"/>
<path d="M47.4 146l-4.2 2.7M47.4 146l-.4-.7-1.4 .9-.2-.4-1.1 .6M47.4 144.9l.6 .9-.5 .3M47.4 144.9l-.2 .1M47.5 144.8l-.1 .1M47.6 142.9h-.1M47.8 142.2l1.1 1.7M48.3 144.3l-.8 .5M48.4 140.4l.4-.2 .5 .2-.1 .5-.4 .3-.4-.3zM48.9 143.9l-.6 .4M51.4 142.4l-2.5 1.5M52.2 141.9l-.8 .5"/>
<path d="M53.8 140.9l1.5 .3M74.6 145.3l-.2 .1v2.3h.2M74.6 145.3v2.4M74.6 145.3h.5M74.6 147.7h.5M75.1 147.7l.1 .1M75.1 145.3v2.4M75.2 145.3h-.1M75.2 145.3v2.5M75.2 147.8l1.5 .8M76.7 144.5l-1.5 .8M76.8 144l-.1 4.7 .1 .3 .5 .3"/>
<path d="M77.3 146.3v3M77.3 149.3h.9M79 151.1v2.2h1.1M96.3 154.8a17.5 17.5 0 0 0 16.8 0M97.3 153a15.5 15.5 0 0 0 14.8 0M99.3 147.9l-.2 .4M100.5 141.5v.2M100.5 141.7h.3M100.5 141.5h.2M100.7 141.5v.1M100.7 141.6l-.2 .1M100.8 141.4h.1"/>
<path d="M100.8 141.4l-.3 .1M100.8 141.7h.1M100.8 141.5h.1M100.8 141.6h.1M100.8 141.4v.1M100.8 141.6v.1M100.8 141.6l.1 .1M100.9 141.4h.1M100.9 141.7h.1M100.9 141.7v.1M100.9 141.4h-.1M100.9 141.8h.1"/>
<path d="M100.9 141.8v.2M100.9 142h.2M100.9 141.1h.2M100.9 141.1v.2M100.9 141.3h.1M100.9 141.3v.1M100.9 141.7l.1 .1M100.9 141.4l-.1 .1M100.9 141.1l.1 .2M101 141.3h.1M101 141.8h.1M101 141.9h.1"/>
<path d="M101 141.3l-.1 .1M101 141.9l-.1 .1M101 141.8v.1M101.1 141.3v.1M101.1 141.3h.1M101.1 141.8v.1M101.1 141.9v.1M101.1 141.8v.2M101.1 141.8h.1M101.1 141.3l.1 .1M101.1 141.1v.2M101.1 141.4h.1"/>
<path d="M101.1 141.7h.1M101.1 141.7v.1M101.1 141.4l.1 .1M101.2 141.7l-.1 .1M101.2 141.7h.1M101.2 141.4h.1M101.2 141.4h-.1M101.2 141.6h.1M101.2 141.5h.1M101.2 141.6l.1 .1M101.2 141.6l-.1 .1M101.3 141.7h-.1"/>
<path d="M101.3 141.7h.1M101.3 141.7h.2M101.3 141.4l.2 .1M101.3 141.4h.1M101.3 141.6h.1M101.3 141.5h.1M101.3 141.5v.1M101.3 141.4l-.1 .1M101.3 141.4v.1M101.3 141.6v.1M101.3 141.6l.2 .1M101.5 141.5v.2"/>
<path d="M101.5 141.5h-.2M101.7 145.4a6.7 6.7 0 0 0 6 0M102.9 141.7l-8 13.9v.4l.1 .1M103.2 141.9l-8.2 14.2M103.6 142.1l-8 13.9-.3 .2-.3-.1M105.8 142.1l8 13.9 .1 .1h.4M106.1 141.9l8.2 14.2M106.4 141.7l8 13.9 .1 .2-.2 .3M107.8 141.5v.2M107.8 141.7h.3M107.8 141.5h.3M108.1 141.4l-.3 .1"/>
<path d="M108.1 141.5v.1M108.1 141.4h.1M108.1 141.7h.1M108.1 141.6l-.3 .1M108.1 141.6h.1M108.1 141.5h.1M108.1 141.4v.1M108.1 141.6v.1M108.1 141.6l.1 .1M108.2 141.7h.1M108.2 141.4h-.1M108.2 141.4h.1"/>
<path d="M108.2 141.7v.1M108.2 141.8h.1M108.2 141.8v.2M108.2 142h.2M108.2 141.1h.2M108.2 141.1v.2M108.2 141.3h.1M108.2 141.3v.1M108.2 141.4l-.1 .1M108.2 141.7l.1 .1M108.2 141.1l.1 .2M108.3 141.8h.1"/>
<path d="M108.3 141.3h.1M108.3 141.9h.1M108.3 141.3l-.1 .1M108.3 141.8v.1M108.3 141.9l-.1 .1M108.4 141.8h.1M108.4 141.3h.1M108.4 141.3v.1M108.4 141.8v.1M108.4 141.9v.1M108.4 141.8v.2M108.4 141.3l.1 .1"/>
<path d="M108.4 141.1v.2M108.4 141.4h.1M108.4 141.7h.1M108.4 141.7v.1M108.5 141.7l-.1 .1M108.5 141.7h.1M108.5 141.4h-.1M108.5 141.4h.1M108.5 141.4l.1 .1M108.6 141.7h-.1M108.6 141.5h.1M108.6 141.6h.1"/>
<path d="M108.6 141.4h.1M108.6 141.7h.1M108.6 141.4v.1M108.6 141.6v.1M108.6 141.6l-.1 .1M108.6 141.7h.2M108.6 141.4l.2 .1M108.6 141.5v.1M108.6 141.6l.2 .1M108.8 141.5v.2M108.8 141.5h-.2M130.4 151.1v2.3h-1.2"/>
<path d="M131.1 149.4h.9M132 146.3v3.1M132.5 144.1l.1 .2v4.6l-.2 .4-.4 .1M132.6 144.6l1.6 .8M134.2 145.4h.1M134.2 145.4v2.4M134.2 147.8l-1.6 .9M134.3 147.8h-.1M134.3 145.4v2.4M134.3 147.8h.5M134.3 145.4h.5M134.8 145.4l.1 .2a4.1 4.1 0 0 1-.1 2.2"/>
<path d="M134.8 145.4v2.4M167.8 146.3a3.7 3.7 0 0 0 1.6 4l.7 .1M167.8 146.3h.3M168.1 143.5a6 6 0 0 0 .3 7.2 1.98 1.98 0 0 0 3.2-1.1l.3-1M168.2 142.3a2.63 2.63 0 0 0-3.5 2 6.8 6.8 0 0 0 1.1 6.8l.7 .5 .8 .1 2.6-.6M169.1 146.9l.5 1.5h1.1M169.1 146.9h1.1M170.2 146.9l.4 .7M170.6 146.2l-.2 .5 .2 .9M170.6 146.2l-.4 .7M170.6 147.6l.1 .8M170.6 147.6a.98 .98 0 0 0 .7 .8"/>
<path d="M170.7 145.5h.6M170.7 148.4h.6M170.7 145.5h-1.1l-.5 1.4M170.7 145.5l-.1 .7M171.3 145.5a.98 .98 0 0 0-.7 .7M171.3 145.5a.95 .95 0 0 1 .8 .7M171.3 145.5h.4l.4 .7M172.1 147.6a.95 .95 0 0 1-.8 .8M172.1 146.2l.1 .5-.1 .9M172.1 147.6l-.4 .8h-.4M172.1 146.2l.1 .7-.1 .7M172.6 146.8a11.4 11.4 0 0 1-2.7 7.8l-1.3 .9-1.2 .3"/>
<path d="M173 145.7a11.2 11.2 0 0 1-3 9.3 3.6 3.6 0 0 1-4.4 .2M173.3 144.7l-1.4 3.9a1.87 1.87 0 0 1-2.5 1.5 4 4 0 0 1-1.3-3.8M173.5 144.4a13.9 13.9 0 0 1-2.5 10.8l-.9 .8a3.9 3.9 0 0 1-2.1 .9M173.6 144.1l-.3 .6M175.3 140.8a17.6 17.6 0 0 1-1.7 15.4 5.3 5.3 0 0 1-6.1 2.3 8.6 8.6 0 0 1-4.6-5.6 17.7 17.7 0 0 1 1.5-15 5.9 5.9 0 0 1 4.6-2.9 5.8 5.8 0 0 0-4.8 2.9 17.3 17.3 0 0 0 0 18 5.8 5.8 0 0 0 5 2.9M15 161.3h.1M15.1 161.3l9.2-5.8-9.2 5.9M15.1 161.3v.1M15.1 161.4l.7 1.2M15.8 162.6h.1M15.9 162.6l.9 1.4M161 160.4a18 18 0 0 0 9.5 0"/>
<circle cx="73.4" cy="72.1" r="1.61"/>
<circle cx="73.4" cy="72.1" r=".72"/>
<circle cx="89.1" cy="77.2" r="1.02"/>
<circle cx="89.2" cy="77.2" r="1.62"/>
<circle cx="62.6" cy="98.7" r=".71"/>
<circle cx="62.6" cy="98.7" r="1.24"/>
<circle cx="73.4" cy="98.9" r="1.61"/>
<circle cx="73.4" cy="98.9" r=".72"/>
<circle cx="77.7" cy="85.5" r="1.44"/>
<circle cx="81.9" cy="92.2" r=".56"/>
<circle cx="84.4" cy="81.3" r=".55"/>
<circle cx="89.1" cy="93.8" r="1.03"/>
<circle cx="89.2" cy="93.8" r="1.6"/>
<circle cx="175.4" cy="92.8" r=".75"/>
<circle cx="186.8" cy="89.7" r=".72"/>
<circle cx="188" cy="92" r=".75"/>
<circle cx="211.1" cy="100" r="1.23"/>
<circle cx="211.2" cy="100" r=".7"/>
<circle cx="121.3" cy="113.3" r=".75"/>
<circle cx="121.3" cy="105.1" r=".76"/>
<circle cx="121.3" cy="113.3" r=".67"/>
<circle cx="121.3" cy="105.1" r=".67"/>
<circle cx="139.1" cy="116.8" r=".66"/>
<circle cx="139.1" cy="111.1" r=".66"/>
<circle cx="139.1" cy="105.5" r=".67"/>
<circle cx="139.1" cy="105.5" r=".77"/>
<circle cx="139.1" cy="116.8" r=".77"/>
<circle cx="139.1" cy="111.1" r=".77"/>
<circle cx="153.3" cy="116.8" r=".66"/>
<circle cx="153.3" cy="111.1" r=".66"/>
<circle cx="153.3" cy="105.5" r=".76"/>
<circle cx="153.3" cy="116.8" r=".76"/>
<circle cx="153.3" cy="111.1" r=".76"/>
<circle cx="153.3" cy="105.5" r=".67"/>
<circle cx="171" cy="118.5" r=".7"/>
<circle cx="171" cy="118.5" r="1.22"/>
<circle cx="175.1" cy="113.2" r=".75"/>
<circle cx="182.4" cy="103.1" r="2.66"/>
<circle cx="182.4" cy="103.1" r="1.45"/>
<circle cx="182.4" cy="103.1" r="1.78"/>
<circle cx="184" cy="115.5" r=".75"/>
<circle cx="186.8" cy="116.5" r=".72"/>
<circle cx="188" cy="111.7" r=".44"/>
<circle cx="188" cy="111.7" r="4.2"/>
<circle cx="194.5" cy="100.1" r=".75"/>
<circle cx="196.5" cy="103.1" r=".72"/>
<circle cx="53.6" cy="137.7" r="1.24"/>
<circle cx="53.6" cy="137.7" r=".71"/>
<circle cx="57.2" cy="122.1" r=".7"/>
<circle cx="57.2" cy="122.1" r="1.24"/>
<circle cx="104.7" cy="139.4" r="19.8"/>
<circle cx="104.7" cy="135.2" r="1"/>
<circle cx="104.7" cy="135.2" r="1.05"/>
<circle cx="104.7" cy="139.4" r="28.2"/>
<circle cx="104.7" cy="139.5" r="24.6"/>
<circle cx="104.7" cy="139.4" r=".89"/>
<circle cx="104.7" cy="139.4" r="20.8"/>
<circle cx="104.7" cy="139.4" r=".88"/>
<circle cx="104.7" cy="139.4" r="1.44"/>
<circle cx="104.7" cy="139.4" r=".87"/>
<circle cx="104.7" cy="139.4" r="2.86"/>
<circle cx="171" cy="124.7" r=".56"/>
<circle cx="25.4" cy="155.3" r=".56"/>
<circle cx="43.5" cy="144" r=".56"/>
<circle cx="48.8" cy="140.7" r=".72"/>
<circle cx="48.8" cy="140.7" r="1.25"/>
<circle cx="101" cy="141.5" r="1.04"/>
<circle cx="101" cy="141.6" r="1"/>
<circle cx="108.3" cy="141.5" r="1.04"/>
<circle cx="108.3" cy="141.6" r="1"/>
</g>
<g font-size="7.1">
<text x="203" y="198.7">A</text>
<text x="263.2" y="198.9">E</text>
</g>
<text font-size="4.9" x="219.8" y="196.7">EML2322L-A-000</text>
<g font-size="4.2">
<text x="131.1" y="39.7">(43.3)</text>
<text x="224.2" y="154.8">NOTES:</text>
<text x="224.2" y="158.9">1. DIMS IN INCHES</text>
<text x="224.2" y="163.1">2. QTY: 1</text>
<text x="205.6" y="175.1">FINAL TOTAL ASSEMBLY - RETRACT</text>
</g>
<g font-size="3.5">
<text x="201.2" y="170.7">TITLE:</text>
<text x="216" y="181.4">NAN LIN</text>
<text x="202" y="190.7">SIZE</text>
<text x="210.6" y="190.6">DWG. NO.</text>
<text x="216" y="186.2">NAN LIN</text>
<text x="262.4" y="190.9">REV</text>
<text x="202.9" y="204.6">SCALE: 1:4.5</text>
<text x="248.1" y="204.6">SHEET 7 OF 10</text>
</g>
<g font-size="3.2">
<text x="152.7" y="185.7">TOLERANCE UNLESS NOTED</text>
<text x="145.5" y="191.5">DIMENSION</text>
<text x="168.1" y="190.5">PLACES IN DIMENSION</text>
<text x="149.4" y="194.6">TYPE</text>
<text x="169.8" y="194.6">0.0</text>
<text x="179.8" y="194.6">0.00</text>
<text x="190.7" y="194.6">0.000</text>
<text x="144.7" y="199.6">LOCATIONAL</text>
<text x="168.7" y="199.4">0.050</text>
<text x="180.2" y="199.4">0.020</text>
<text x="191.3" y="199.5">0.005</text>
<text x="146.5" y="204.6">ANGULAR</text>
<text x="170.4" y="204.2">5</text>
<text x="181.5" y="204.6">2</text>
<text x="193.1" y="204.6">0.5</text>
<text x="44.2" y="210.4">5</text>
<text x="94.6" y="210.3">4</text>
<text x="143.1" y="210.4">3</text>
<text x="193.2" y="210.3">2</text>
<text x="245.4" y="210.6">1</text>
</g>
<text font-size="3" x="14" y="213.5">SOLIDWORKS Educational Product. For Instructional Use Only.</text>
<g font-size="2.3">
<text x="200.8" y="185.7">DESIGNED</text>
<text x="201" y="180.9">DRAWN</text>
</g>
</svg>
